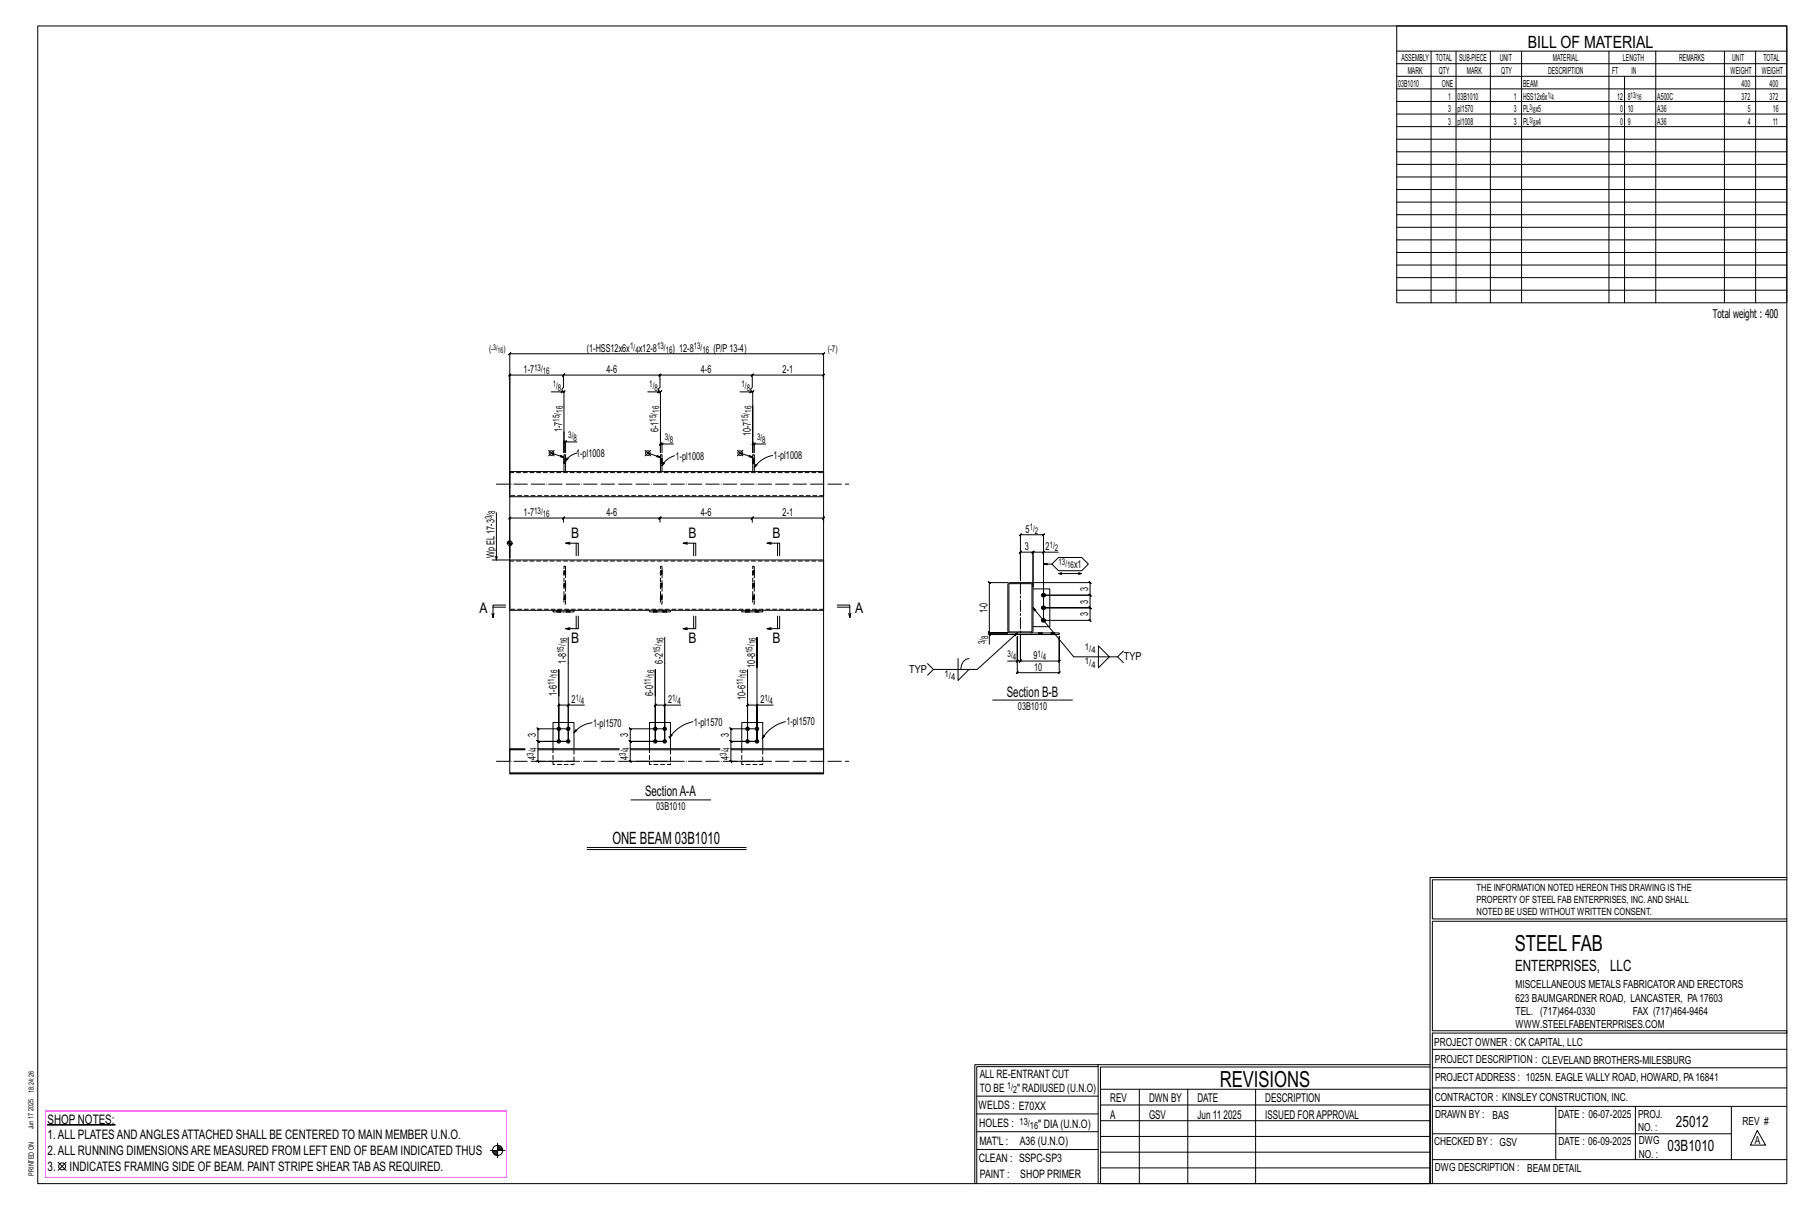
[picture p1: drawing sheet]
<svg xmlns="http://www.w3.org/2000/svg" width="914mm" height="610mm" viewBox="0 0 914 610" stroke-linecap="round" stroke-linejoin="round" font-family="sans-serif">
<g fill="#000" stroke="#000" stroke-width=".5">
<path d="M24 568h34z"/>
<circle cx="527" cy="300" r="1"/>
<circle cx="527" cy="307" r="1"/>
<circle cx="527" cy="313" r="1"/>
<circle cx="282" cy="368" r=".9"/>
<circle cx="282" cy="374" r=".9"/>
<circle cx="287" cy="368" r=".9"/>
<circle cx="287" cy="374" r=".9"/>
<circle cx="331" cy="368" r=".9"/>
<circle cx="331" cy="374" r=".9"/>
<circle cx="335" cy="368" r=".9"/>
<circle cx="335" cy="374" r=".9"/>
<circle cx="377" cy="368" r=".9"/>
<circle cx="377" cy="374" r=".9"/>
<circle cx="382" cy="368" r=".9"/>
<circle cx="382" cy="374" r=".9"/>
</g>
<g fill="none" stroke="#000" stroke-width=".5">
<path d="M19 13h883v584h-883zM705 13h197v140h-197zM705 26h197M705 32h197M705 39h197M722 26v127M735 26v127M752 26v127M768 26v127M812 26v127M820 39v114M836 26v127"/>
<path d="M870 26v127M886 26v127M705 45h197M705 51h197M705 58h197M705 64h197M705 70h197M705 77h197M705 83h197M705 89h197M705 96h197M705 102h197"/>
<path d="M705 108h197M705 115h197M705 121h197M705 127h197M705 134h197M705 140h197M705 146h197M278 198h6v-2v-7h1l-1 1v-1h-27h1l-1 1v-1v57M284 198v-1l-1 1zM284 198h1h-1l1-1v1v30v-5l-1 1 1-1M284 189h49v1l1-1h-1v7h-1v2h-5M285 189l-1 1z"/>
<path d="M332 198l1-1zM332 198h1l1-1-1 1v30v-4v1l1-1h-1h1M333 189v1l1-1zM333 189h47l-1 1 1-1v7h-1v2h-6M379 198h-1l1-1zM379 198h1h-1l1-1v1v7M379 190l1-1zM380 189h36l-1 1 1-1v2M257 238h159v13h-159zM277 227l3 3M278 229l7 2M280 227l-3 3"/>
<path d="M285 234h.1M285 232h.1M285 238v-8v8M285 223h1l-1 1zM286 231l1 1-2 1zM291 223h-6v5M291 229l-3 1-3 3M326 227l2 3M327 229l6 2M328 227l-2 3M333 234h.1M333 232h.1"/>
<path d="M333 238v-8h1v8M334 225l1-1zM334 234h.1M334 232h.1M335 233v1l-1 1zM340 224h-6v4M340 230a11 11 0 0 0-6 5M372 227l3 3M374 229l6 2M375 227l-3 3M380 234h.1M380 232h.1"/>
<path d="M380 238v-8h1v8M381 224l-1 1zM381 224h-1l-1 1 1-1v4v-23v23M381 234h.1M381 232h.1M381 234l1 1-1 1zM386 224h-5v4M390 230a14 14 0 0 0-9 6M251 259v24M256 274h3M256 274h.1M256 273v1"/>
<path d="M257 273v1M257 274v1M258 274v1M284 262l1-1zM284 264l1-3-1 1v-1h-27h1l-1 1v-1v21v-9M284 261h49v1l1-1-1 3M288 275l-3-1h7v6M288 274h-3M291 274v6M333 262l1-1zM333 261h47l-1 1 1-1v3M347 275l-2-1h6v6"/>
<path d="M347 274h-2M350 274v6M379 262l1-1zM380 261h36l-1 1 1-1v3M389 275l-2-1h6v6M389 274h-2M392 274v6M527 279v-1l-1 1zM527 279h-6l1-1-1 1v17v-17l1-1-1 1h-6v-1l-1 1h1v14v-23h-1l1-1v1h12h-1l1-1v1v43v-34h7M248 283h9M257 283h159v25h-159zM509 294h-10l1 1-1-1v25l1 1-1-1h10h-10l1 1-1-1v1"/>
<path d="M509 294h11l1 1v23v1h-11h-1zM509 295h12l-1 24h-11zM521 294h29l1 1-1-1v6l1 1-1-1h-23h23l1 1-1-1v7v-1l1 1h-1h-23h23v-1l1 1h-1v6l1 1-1-1h-23M521 297h9v19h-9M527 285h4M534 281h12l3 4-3 3h-12l-3-3zM536 289h-2l2 1M544 289h2h-12M546 289l-2 1M248 310l1 2M249 306h6M255 305h-6v7v-2"/>
<path d="M279 308v1h11v-1M281 308h.1M281 309h.1M283 308h.1M283 309h.1M286 308h.1M286 309h.1M288 317h-3M288 308h.1M288 309h.1M291 311v6M292 311v6h-7l3 1"/>
<path d="M328 308v1h10v-1M330 308h.1M330 309h.1M332 308h.1M332 309h.1M335 308h.1M335 309h.1M336 308h.1M336 309h.1M347 317h-2M350 311v6M351 311v6h-6l2 1"/>
<path d="M374 308v1h11v-1M376 308h.1M376 309h.1M378 308h.1M378 309h.1M381 308h.1M381 309h.1M383 308h.1M383 309h.1M389 317h-2M392 311v6M393 311v6h-6l2 1"/>
<path d="M422 305h7v7v-2M422 306h7M428 310l1 2M499 320l1 1zM520 319h15v1h-22v-1l-20 19h-22l-3-3M521 307l21 24h22l3-2M524 319h.1M526 319h.1M530 319h.1M532 319h.1M287 322v52v-18h8M335 322v52v-18h9"/>
<path d="M377 338v36v-18l1-1-1 1h5M382 337v-15v52v-18h8M471 338l-3 3M483 332v11l6-5M489 332a5 5 0 0 0-4 6M508 334h5v-13v18v1l1-1h-1h22l-1 1 1-1v-18v13v-1l-1 1h1h-20v-1l-1 1h1v-14v14v-1l-1 1h1h-2M512 320h-13v5M513 334l1-1zM524 320h.1M526 320h.1M530 320h.1M532 320h.1"/>
<path d="M554 326l6 5-6 6zM564 331l3 3M282 351v-13v36v-18h-1l1-1v1h5M287 355l-1 1zM331 351v-13v36v-18h-1l1-1v1h4M335 356l1-1-1 1zM383 355l-1 1zM501 353h40M257 378v12M265 378h-8h8M271 378h42M279 378v-13h11v13"/>
<path d="M287 368h-16v-1l1 1h-1v6l1 1-1-1h16h-16l1 1-1-1v10l1 1-1-1h19M291 368v1l-1 1zM299 365a14 14 0 0 0-9 5M318 378h45M328 378v-13h10v13M335 368h-17v-1l1 1h-1v6l1 1-1-1h17h-17l1 1-1-1v10l1 1-1-1h20M338 372h.1M338 372v1M339 371l-1 1zM350 364a19 19 0 0 0-12 8M369 378h47h-47M374 378v-13h11v13"/>
<path d="M382 368h-13l-1-1 1 1v6h-1l1 1v-1h13h-13h-1l1 1v-1v10h-1l1 1v-1h16M385 371h1l-1 2zM396 364a19 19 0 0 0-11 9M416 378v12M257 390h159v1h-159zM257 384v-205l1-1-1 1h159h-1l1-1v1v205M318 404h41M296 428h81M296 429h81M722 443v154M722 443h180M902 444h-179v20h179"/>
<path d="M902 465h-179v55h179v1h-179v76M554 538h-61v59M554 537h168M722 538h-167v13M723 539h179M723 530h179M493 553h61M555 550h167v47h-167zM555 558h167M575 550v47M599 550v47M634 550v47"/>
<path d="M723 549h179M723 558h179M785 558v27M825 558v27M874 558v27M251 577v7M251 579h2M251 580h3M251 578h2M493 571h61M493 562h61M555 573h167"/>
<path d="M555 566h167M723 572h151M887 570l4 8h-8zM29 587l4 4M33 587l-4 4M247 581h8M249 581h2M249 582h2M250 583h1M492 597v-60h62v60M493 580h61M555 589h167"/>
<path d="M555 581h167M723 585h179"/>
<circle cx="278" cy="229" r="1.2"/>
<circle cx="327" cy="229" r="1.2"/>
<circle cx="374" cy="229" r="1.2"/>
<circle cx="257" cy="274" r="1.2"/>
<circle cx="31" cy="589" r="1.8"/>
<circle cx="251" cy="581" r="2.6"/>
</g>
<path d="M23 561h233v33h-233z" fill="none" stroke="#f0f" stroke-width=".5"/>
<g fill="none" stroke="#000" stroke-width=".5" stroke-dasharray="2 1.4">
<path d="M257 238h159M285 234h.1M285 232v1v-1M285 232h.1M285 233h.1M333 234h.1M333 232l1 1-1-1M333 234h1M334 232h-1M334 233h-1M334 234h.1M334 232h.1"/>
<path d="M380 234h.1M380 232l1 1-1-1M380 234h1M381 232h-1M381 233h-1M381 234h.1M381 232h.1M416 250h-159M257 283h159M285 288h.1M285 289v-1M285 294h.1"/>
<path d="M285 295h.1M285 286v19zM285 289h.1M285 290h.1M285 294v1M285 295v-1M285 296h.1M333 288h1zM333 289h1l-1-1M333 294h1zM333 295h1h-1M333 286h1v19h-1z"/>
<path d="M334 288h.1M334 289l-1-1M334 289h-1M334 290h-1M334 294v1M334 295l-1-1M334 295h-1M334 296h-1M380 288h1zM380 289h1l-1-1M380 294h1zM380 295h1h-1"/>
<path d="M380 286h1v19h-1zM381 288h.1M381 289l-1-1M381 289h-1M381 290h-1M381 294v1M381 295l-1-1M381 295h-1M381 296h-1M281 308v1M281 308h.1M282 308l-1 1"/>
<path d="M282 308v1zM282 309h.1M282 308v1M283 308v1M283 308h.1M283 309h.1M283 309v-1M285 301h.1M285 301v1v-1M285 302h.1M286 308v1M286 308h.1"/>
<path d="M287 308v1zM287 308l-1 1M287 309h-1M287 308v1M288 308h.1M288 309h.1M288 309v-1M330 308v1M330 308h.1M331 308v1zM331 308l-1 1M331 309h-1"/>
<path d="M331 308v1M331 308h1M332 309h-1M332 309v-1M333 301h1zM333 301l1 1-1-1M334 301h.1M334 301h-1M334 302h-1M335 308v1M335 308h.1M335 308l1 1z"/>
<path d="M335 309h.1M336 308v1M336 308h.1M336 309h.1M336 309v-1M376 308v1M376 308h.1M377 308l-1 1M377 308l1 1zM377 308v1M377 309h.1M378 308v1"/>
<path d="M378 308h.1M378 309h.1M378 309v-1M380 301h1zM380 301l1 1-1-1M381 301h.1M381 301h-1M381 302h-1M381 308v1M381 308h.1M382 308l-1 1M382 308v1z"/>
<path d="M382 309h.1M382 308v1M383 308v1M383 308h.1M383 309h.1M383 309v-1M416 307h-159M524 319v1M524 319h.1M525 319l-1 1M525 319v1zM525 319v1"/>
<path d="M526 319v1M526 319h.1M530 319v1M530 319h1M531 319l-1 1M531 319v1M531 319l1 1zM532 319v1M532 319h.1M525 320h.1M526 320h.1M526 320v-1"/>
<path d="M531 320h.1M532 320h.1M532 320v-1M279 378v8h11v-8M328 378v8h10v-8M374 378v8h11v-8"/>
</g>
<path d="M251 244h177M251 384h177" fill="none" stroke="#000" stroke-width=".5" stroke-dasharray="6.8 1 0 1"/>
<path d="M515 294v25" fill="none" stroke="#000" stroke-width=".5" stroke-dasharray="5.8 1 1 1"/>
<g font-size="11.2">
<text x="764" y="480">STEEL FAB</text>
<text x="616" y="548">REVISIONS</text>
</g>
<g font-size="8.6">
<text x="771" y="24">BILL OF MATERIAL</text>
<text x="309" y="426">ONE BEAM 03B1010</text>
</g>
<g font-size="7.9">
<text x="765" y="490">ENTERPRISES, LLC</text>
<text x="846" y="569">25012</text>
<text x="842" y="581">03B1010</text>
</g>
<g font-size="7.3">
<text x="288" y="272">B</text>
<text x="348" y="272">B</text>
<text x="390" y="272">B</text>
<text x="242" y="309">A</text>
<text x="432" y="309">A</text>
<text x="288" y="324">B</text>
<text x="348" y="324">B</text>
<text x="390" y="324">B</text>
<text x="508" y="352">Section B-B</text>
<text x="326" y="402">SectionA-A</text>
</g>
<g font-size="6.6">
<text x="24" y="567">SHOP NOTES:</text>
<text x="24" y="575">1.ALL PLATESANDANGLESATTACHED SHALL BE CENTERED TO MAIN MEMBER U.N.O.</text>
<text x="24" y="583">2.ALL RUNNING DIMENSIONSARE MEASURED FROM LEFT END OF BEAM INDICATED THUS</text>
<text x="24" y="591">3.</text>
<text x="35" y="591">INDICATES FRAMING SIDE OF BEAM. PAINT STRIPE SHEAR TABAS REQUIRED.</text>
</g>
<g font-size="6.1">
<text x="864" y="161">Total weight : 400</text>
<text x="560" y="556">REV</text>
<text x="580" y="556">DWN BY</text>
<text x="604" y="556">DATE</text>
<text x="639" y="556">DESCRIPTION</text>
<text x="560" y="564">A</text>
<text x="580" y="564">GSV</text>
<text x="604" y="564">Jun 11</text>
<text x="617" y="564">2025</text>
<text x="639" y="564">ISSUED FORAPPROVAL</text>
</g>
<g font-size="5.9">
<text x="494" y="560">WELDS : E70XX</text>
<text x="494" y="569">HOLES :</text>
<text x="524" y="569">&quot; DIA(U.N.O)</text>
<text x="494" y="578">MAT'L :</text>
<text x="515" y="578">A36 (U.N.O)</text>
<text x="494" y="586">CLEAN : SSPC-SP3</text>
<text x="495" y="595">PAINT :</text>
<text x="515" y="595">SHOP PRIMER</text>
</g>
<g font-size="5.8">
<text x="494" y="544">ALL RE-ENTRANT CUT</text>
<text x="494" y="551">TO BE</text>
<text x="513" y="551">&quot; RADIUSED (U.N.O)</text>
</g>
<g font-size="5.6">
<text x="765" y="499">MISCELLANEOUS METALS FABRICATORAND ERECTORS</text>
<text x="765" y="505">623 BAUMGARDNER ROAD, LANCASTER, PA17603</text>
<text x="765" y="512">TEL. (717)464-0330</text>
<text x="824" y="512">FAX (717)464-9464</text>
<text x="765" y="519">WWW.STEELFABENTERPRISES.COM</text>
<text x="724" y="528">PROJECT OWNER : CK CAPITAL, LLC</text>
<text x="724" y="537">PROJECT DESCRIPTION : CLEVELAND BROTHERS-MILESBURG</text>
<text x="724" y="545">PROJECTADDRESS : 1025N. EAGLE VALLY ROAD, HOWARD, PA16841</text>
<text x="724" y="556">CONTRACTOR : KINSLEY CONSTRUCTION, INC.</text>
<text x="724" y="564">DRAWN BY :</text>
<text x="753" y="564">BAS</text>
<text x="786" y="564">DATE : 06-07-2025</text>
<text x="827" y="564">PROJ.</text>
<text x="879" y="568">REV #</text>
<text x="827" y="571">NO. :</text>
<text x="724" y="578">CHECKED BY : GSV</text>
<text x="787" y="578">DATE : 06-09-2025</text>
<text x="827" y="578">DWG</text>
<text x="886" y="578">A</text>
<text x="827" y="584">NO. :</text>
<text x="724" y="591">DWG DESCRIPTION : BEAM DETAIL</text>
</g>
<g font-size="5.5">
<text x="296" y="178">(1-HSS12x6x</text>
<text x="322" y="178">x12-8</text>
<text x="339" y="178">) 12-8</text>
<text x="360" y="178">(P/P13-4)</text>
<text x="264" y="188">1-7</text>
<text x="306" y="188">4-6</text>
<text x="354" y="188">4-6</text>
<text x="395" y="188">2-1</text>
<text x="284" y="218" transform="rotate(-90 284 218)">1-7</text>
<text x="332" y="218" transform="rotate(-90 332 218)">6-1</text>
<text x="379" y="220" transform="rotate(-90 379 220)">10-7</text>
<text x="291" y="230">1-pl1008</text>
<text x="341" y="232">1-pl1008</text>
<text x="390" y="232">1-pl1008</text>
<text x="264" y="260">1-7</text>
<text x="306" y="260">4-6</text>
<text x="354" y="260">4-6</text>
<text x="395" y="260">2-1</text>
<text x="518" y="269">5</text>
<text x="250" y="282" transform="rotate(-90 250 282)">Wp EL17-3</text>
<text x="517" y="278">3</text>
<text x="528" y="278">2</text>
<text x="542" y="286">x1</text>
<text x="549" y="298" transform="rotate(-90 549 298)">3</text>
<text x="549" y="305" transform="rotate(-90 549 305)">3</text>
<text x="498" y="309" transform="rotate(-90 498 309)">1-0</text>
<text x="549" y="311" transform="rotate(-90 549 311)">3</text>
<text x="286" y="335" transform="rotate(-90 286 335)">1-8</text>
<text x="334" y="335" transform="rotate(-90 334 335)">6-2</text>
<text x="522" y="333">9</text>
<text x="567" y="333">TYP</text>
<text x="381" y="337" transform="rotate(-90 381 337)">10-8</text>
<text x="459" y="340">TYP</text>
<text x="522" y="338">10</text>
<text x="281" y="351" transform="rotate(-90 281 351)">1-6</text>
<text x="330" y="351" transform="rotate(-90 330 351)">6-0</text>
<text x="376" y="353" transform="rotate(-90 376 353)">10-6</text>
<text x="288" y="355">2</text>
<text x="337" y="355">2</text>
<text x="384" y="355">2</text>
<text x="514" y="358">03B1010</text>
<text x="270" y="372" transform="rotate(-90 270 372)">3</text>
<text x="299" y="367">1-pl1570</text>
<text x="317" y="372" transform="rotate(-90 317 372)">3</text>
<text x="350" y="366">1-pl1570</text>
<text x="368" y="372" transform="rotate(-90 368 372)">3</text>
<text x="397" y="366">1-pl1570</text>
<text x="270" y="383" transform="rotate(-90 270 383)">4</text>
<text x="317" y="383" transform="rotate(-90 317 383)">4</text>
<text x="368" y="383" transform="rotate(-90 368 383)">4</text>
<text x="331" y="409">03B1010</text>
</g>
<g font-size="5">
<text x="745" y="450">THE INFORMATION NOTED HEREON THIS DRAWING IS THE</text>
<text x="745" y="456">PROPERTY OF STEEL FAB ENTERPRISES, INC.AND SHALL</text>
<text x="745" y="462">NOTED BE USED WITHOUT WRITTEN CONSENT.</text>
<text x="508" y="550">1/</text>
<text x="511" y="551">2</text>
<text x="515" y="568">13/</text>
<text x="520" y="570">16</text>
</g>
<g font-size="4.9">
<text x="707" y="31">ASSEMBLY</text>
<text x="725" y="31">TOTAL</text>
<text x="736" y="31">SUB-PIECE</text>
<text x="757" y="31">UNIT</text>
<text x="784" y="31">MATERIAL</text>
<text x="819" y="31">LENGTH</text>
<text x="847" y="31">REMARKS</text>
<text x="874" y="31">UNIT</text>
<text x="890" y="31">TOTAL</text>
<text x="710" y="37">MARK</text>
<text x="726" y="37">QTY</text>
<text x="740" y="37">MARK</text>
<text x="758" y="37">QTY</text>
<text x="781" y="37">DESCRIPTION</text>
<text x="814" y="37">FT</text>
<text x="823" y="37">IN</text>
<text x="873" y="37">WEIGHT</text>
<text x="889" y="37">WEIGHT</text>
<text x="706" y="44">03B1010</text>
<text x="728" y="44">ONE</text>
<text x="769" y="44">BEAM</text>
<text x="879" y="44">400</text>
<text x="893" y="44">400</text>
<text x="731" y="50">1</text>
<text x="736" y="50">03B1010</text>
<text x="764" y="50">1</text>
<text x="769" y="50">HSS12x6x</text>
<text x="816" y="50">12</text>
<text x="821" y="50">8</text>
<text x="836" y="50">A500C</text>
<text x="879" y="50">372</text>
<text x="893" y="50">372</text>
<text x="731" y="57">3</text>
<text x="736" y="57">pl1570</text>
<text x="764" y="57">3</text>
<text x="769" y="57">PL x5</text>
<text x="818" y="57">0</text>
<text x="821" y="57">10</text>
<text x="836" y="57">A36</text>
<text x="882" y="57">5</text>
<text x="895" y="57">16</text>
<text x="731" y="63">3</text>
<text x="736" y="63">pl1008</text>
<text x="764" y="63">3</text>
<text x="769" y="63">PL x4</text>
<text x="818" y="63">0</text>
<text x="821" y="63">9</text>
<text x="836" y="63">A36</text>
<text x="882" y="63">4</text>
<text x="895" y="63">11</text>
</g>
<g font-size="4.7">
<text x="247" y="178">(-</text>
<text x="254" y="178">)</text>
<text x="318" y="176">1/</text>
<text x="321" y="178">4</text>
<text x="332" y="176">13/</text>
<text x="336" y="178">16</text>
<text x="350" y="176">13/</text>
<text x="354" y="178">16</text>
<text x="418" y="178">(-7)</text>
<text x="270" y="187">13/</text>
<text x="274" y="189">16</text>
<text x="279" y="196">1/</text>
<text x="282" y="197">8</text>
<text x="328" y="196">1/</text>
<text x="330" y="197">8</text>
<text x="374" y="196">1/</text>
<text x="377" y="197">8</text>
<text x="284" y="208" transform="rotate(-90 284 208)">16</text>
<text x="333" y="208" transform="rotate(-90 333 208)">16</text>
<text x="379" y="208" transform="rotate(-90 379 208)">16</text>
<text x="282" y="213" transform="rotate(-90 282 213)">15/</text>
<text x="331" y="213" transform="rotate(-90 331 213)">15/</text>
<text x="378" y="213" transform="rotate(-90 378 213)">15/</text>
<text x="287" y="221">3/</text>
<text x="335" y="222">3/</text>
<text x="382" y="222">3/</text>
<text x="289" y="222">8</text>
<text x="338" y="223">8</text>
<text x="385" y="223">8</text>
<text x="248" y="262" transform="rotate(-90 248 262)">3/</text>
<text x="250" y="259" transform="rotate(-90 250 259)">8</text>
<text x="270" y="259">13/</text>
<text x="274" y="261">16</text>
<text x="520" y="268">1/</text>
<text x="522" y="269">2</text>
<text x="530" y="276">1/</text>
<text x="532" y="278">2</text>
<text x="534" y="285">13/</text>
<text x="539" y="287">16</text>
<text x="499" y="322" transform="rotate(-90 499 322)">8</text>
<text x="285" y="330" transform="rotate(-90 285 330)">15/</text>
<text x="286" y="325" transform="rotate(-90 286 325)">16</text>
<text x="333" y="330" transform="rotate(-90 333 330)">15/</text>
<text x="335" y="325" transform="rotate(-90 335 325)">16</text>
<text x="380" y="330" transform="rotate(-90 380 330)">15/</text>
<text x="381" y="325" transform="rotate(-90 381 325)">16</text>
<text x="497" y="325" transform="rotate(-90 497 325)">3/</text>
<text x="547" y="328">1/</text>
<text x="551" y="330">4</text>
<text x="508" y="331">3/</text>
<text x="511" y="333">4</text>
<text x="524" y="331">1/</text>
<text x="526" y="333">4</text>
<text x="547" y="335">1/</text>
<text x="281" y="341" transform="rotate(-90 281 341)">16</text>
<text x="330" y="341" transform="rotate(-90 330 341)">16</text>
<text x="377" y="341" transform="rotate(-90 377 341)">16</text>
<text x="477" y="342">1/</text>
<text x="551" y="337">4</text>
<text x="280" y="346" transform="rotate(-90 280 346)">11/</text>
<text x="328" y="346" transform="rotate(-90 328 346)">11/</text>
<text x="375" y="346" transform="rotate(-90 375 346)">11/</text>
<text x="480" y="343">4</text>
<text x="291" y="354">1/</text>
<text x="339" y="354">1/</text>
<text x="386" y="354">1/</text>
<text x="293" y="355">4</text>
<text x="342" y="355">4</text>
<text x="388" y="355">4</text>
<text x="269" y="381" transform="rotate(-90 269 381)">3/</text>
<text x="271" y="379" transform="rotate(-90 271 379)">4</text>
<text x="316" y="381" transform="rotate(-90 316 381)">3/</text>
<text x="317" y="379" transform="rotate(-90 317 379)">4</text>
<text x="367" y="381" transform="rotate(-90 367 381)">3/</text>
<text x="368" y="379" transform="rotate(-90 368 379)">4</text>
</g>
<g font-size="4.2">
<text x="781" y="49">1/</text>
<text x="783" y="51">4</text>
<text x="823" y="49">13/</text>
<text x="826" y="51">16</text>
<text x="772" y="56">3/</text>
<text x="774" y="57">8</text>
<text x="772" y="62">3/</text>
<text x="774" y="63">8</text>
</g>
<g font-size="4">
<text x="249" y="177">3/</text>
<text x="251" y="178">16</text>
</g>
<g font-size="3.7">
<text x="17" y="551" transform="rotate(-90 17 551)">18:24:26</text>
<text x="17" y="561" transform="rotate(-90 17 561)">2025</text>
<text x="17" y="570" transform="rotate(-90 17 570)">Jun 17</text>
<text x="17" y="593" transform="rotate(-90 17 593)">PRINTED ON</text>
</g>
</svg>
